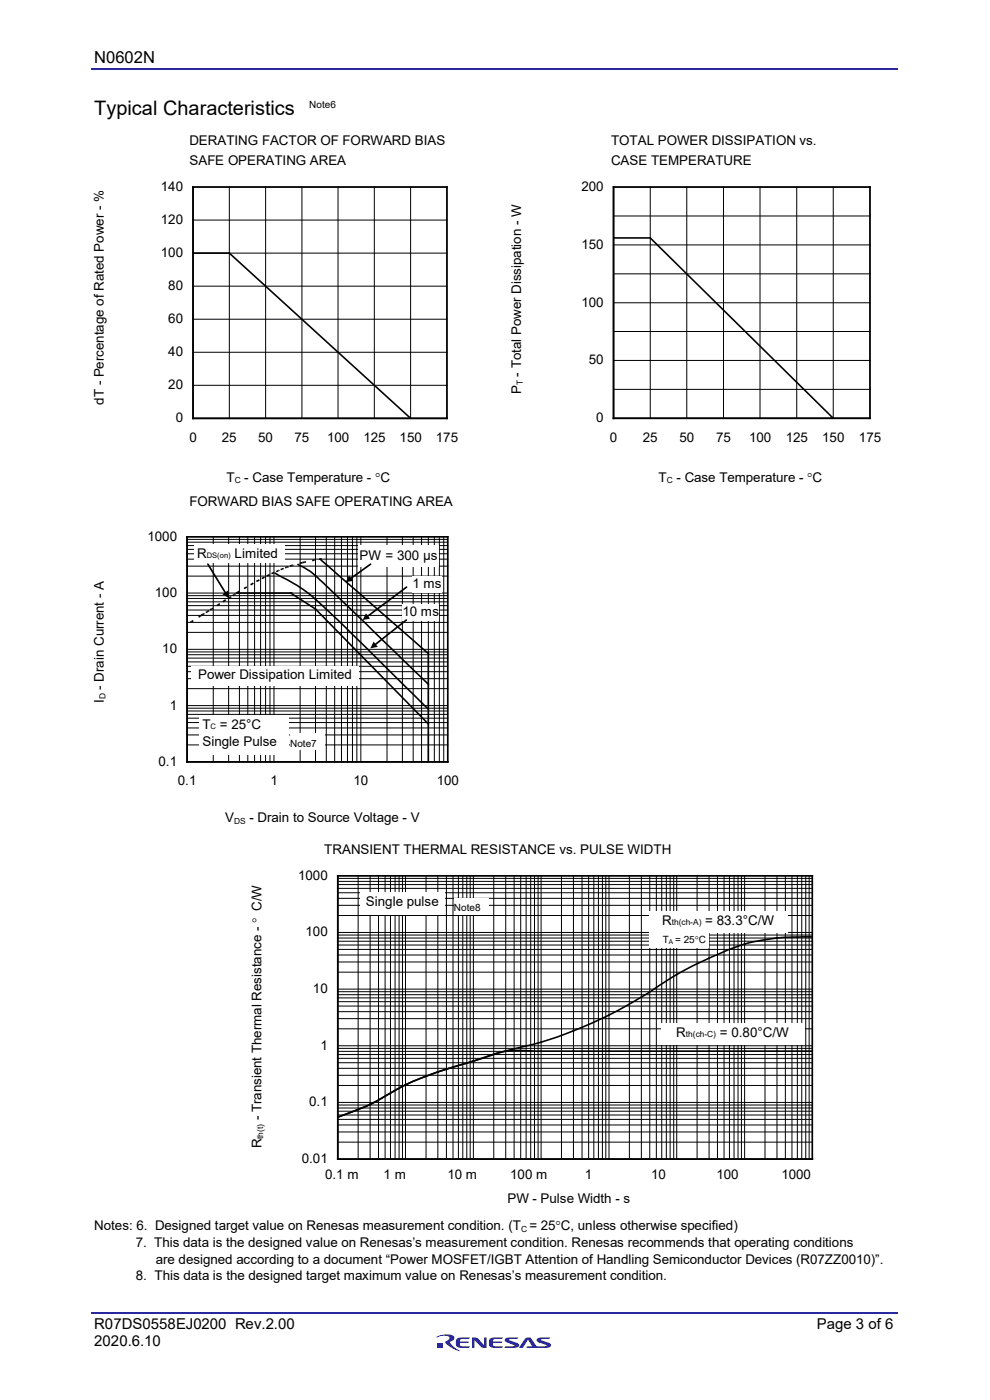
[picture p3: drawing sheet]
<svg xmlns="http://www.w3.org/2000/svg" width="210mm" height="297mm" viewBox="0 0 210 297" stroke-linecap="round" stroke-linejoin="round" font-family="sans-serif">
<path d="M19.5 14.6h171M19.5 278.5h171" fill="none" stroke="#2a289d" stroke-width=".34"/>
<g fill="#1e1284">
<path d="M100.1 283.8l1.1 .1 1.5 1.5v-1.6h.5v2.2a1.25 1.25 0 0 1-1.2-.3l-1.4-1.4v1.7h-.5z"/>
<path d="M96.9 284.1l.6-.3h2.2l-.2 .3-1.7 .1-.2 .3v.2h1.8v.3h-1.8v.5l.2 .1 1.9 .1-.3 .3a3.4 3.4 0 0 1-2.5-.3l-.1-.2-.1-.9z"/>
<path d="M103.9 284.1l.6-.3h2.2l-.2 .3-1.7 .1-.2 .3v.2h2l-.2 .3h-1.8v.5l.2 .1 1.9 .1-.2 .3a3.4 3.4 0 0 1-2.6-.3l-.1-.2-.1-.9z"/>
<path d="M107.1 284.1l.5-.3h2.4l-.3 .3-1.7 .1v.2l1.2 .4a.93 .93 0 0 1 .9 .6l-.2 .4-.4 .1-2.5 .1 .2-.3 1.8-.1 .1-.1-1.9-.8z"/>
<path d="M111.5 283.9l1-.1 1.3 1.9 2.1-.1-.1-.3-1.6-.5-.4-.5a.87 .87 0 0 1 1.1-.5h1.8l-.1 .3h-1.6l-.2 .2 1.7 .7 .4 .4a.87 .87 0 0 1-1.1 .6h-4.1l.2-.3h1l-.9-1.4-1.1 1.7h-.8z"/>
<path d="M92.8 284.9h1.1v1h-1.1z"/>
<path d="M92.6 283.6a4.4 4.4 0 0 1 3.6-.2 .83 .83 0 0 1-.7 1.3l-.1 .1a5.6 5.6 0 0 0 2.2 1.9 5.8 5.8 0 0 1-3.1-1.9l.1-.2a.86 .86 0 0 0 .7-.8 2.51 2.51 0 0 0-2.7 0z"/>
</g>
<path d="M40.9 39.7h53.9v49.1h-53.9z" fill="#fff"/>
<g fill="none" stroke="#000" stroke-width=".21">
<path d="M40.9 39.7h53.9v49.1M48.6 39.7v49.1M56.3 39.7v49.1M64 39.7v49.1M71.7 39.7v49.1M79.4 39.7v49.1M87.1 39.7v49.1M40.9 53.7h53.9M40.9 46.7h53.9M40.9 74.7h53.9M40.9 67.7h53.9M40.9 60.7h53.9"/>
<path d="M40.9 81.8h53.9"/>
</g>
<path d="M40.9 39.7h53.9v49.1h-53.9zM40.9 53.7h7.7l38.5 35.1" fill="none" stroke="#000" stroke-width=".34"/>
<path d="M130.2 39.7h54.4v49.1h-54.4z" fill="#fff"/>
<g fill="none" stroke="#000" stroke-width=".21">
<path d="M130.2 39.7h54.4v49.1M137.9 39.7v49.1M145.7 39.7v49.1M153.5 39.7v49.1M161.2 39.7v49.1M169 39.7v49.1M176.8 39.7v49.1M130.2 58.1h54.4M130.2 52h54.4M130.2 45.8h54.4M130.2 76.5h54.4M130.2 70.3h54.4"/>
<path d="M130.2 64.2h54.4M130.2 82.6h54.4"/>
</g>
<path d="M130.2 39.7h54.4v49.1h-54.4zM130.2 50.5h7.7l38.9 38.3" fill="none" stroke="#000" stroke-width=".34"/>
<path d="M39.7 113.9h55.3v47.8h-55.3z" fill="#fff"/>
<g fill="none" stroke="#000" stroke-width=".21">
<path d="M39.7 113.9h55.3v47.8M39.7 118.6h55.3M39.7 117.5h55.3M39.7 116.6h55.3M39.7 115.8h55.3M39.7 115h55.3M39.7 114.4h55.3M45.2 113.9v47.8M48.5 113.9v47.8M50.8 113.9v47.8M52.6 113.9v47.8M54 113.9v47.8"/>
<path d="M55.3 113.9v47.8M56.3 113.9v47.8M57.3 113.9v47.8M58.1 113.9v47.8M63.7 113.9v47.8M66.9 113.9v47.8M69.2 113.9v47.8M71 113.9v47.8M72.4 113.9v47.8M73.7 113.9v47.8M74.8 113.9v47.8M75.7 113.9v47.8"/>
<path d="M76.5 113.9v47.8M82.1 113.9v47.8M85.4 113.9v47.8M87.6 113.9v47.8M89.4 113.9v47.8M90.9 113.9v47.8M92.1 113.9v47.8M93.2 113.9v47.8M94.1 113.9v47.8M39.7 137.8h55.3M39.7 125.8h55.3M39.7 139.6h55.3"/>
<path d="M39.7 138.9h55.3M39.7 138.3h55.3M39.7 134.2h55.3M39.7 132.1h55.3M39.7 130.6h55.3M39.7 129.4h55.3M39.7 128.5h55.3M39.7 127.7h55.3M39.7 127h55.3M39.7 126.4h55.3M39.7 122.2h55.3M39.7 120.1h55.3"/>
<path d="M39.7 158.1h55.3M39.7 149.7h55.3M39.7 155.9h55.3M39.7 154.5h55.3M39.7 153.3h55.3M39.7 152.4h55.3M39.7 151.6h55.3M39.7 150.9h55.3M39.7 150.3h55.3M39.7 146.1h55.3M39.7 144h55.3M39.7 142.5h55.3"/>
<path d="M39.7 141.4h55.3M39.7 140.4h55.3"/>
</g>
<path d="M39.7 113.9h55.3v47.8h-55.3zM63.2 119.8a17.9 17.9 0 0 1 5.2 3.7l22.5 21.7M67.9 118.6l23 20.1v23M50.2 125.8h11.5l5.2 3.4 24 24.4M58.4 121.6a39.3 39.3 0 0 1 12 8.8l20.5 20.1" fill="none" stroke="#000" stroke-width=".34"/>
<g fill="#000">
<path d="M61.5 120l.2-.1 .1 .3-.2 .1zM61.7 119.9l.3-.1 .1 .3-.3 .1zM62 119.8l.2-.1 .1 .4h-.2zM63.5 119.4l.7-.2 .1 .3-.7 .2zM64.2 119.2l.4-.1 .1 .3-.4 .1zM64.6 119.1l.2-.1 .1 .4h-.2zM66.2 118.8l.5-.1v.3l-.4 .1zM66.7 118.7l.2-.1 .1 .4h-.2zM40.3 131.9l.3-.2 .1 .3-.2 .2zM40.6 131.7l.3-.1 .1 .2-.3 .2zM40.8 131.6l.3 .2zM42.1 130.8l.2 .2z"/>
<path d="M42.1 130.7l.3-.2 .2 .3-.3 .2zM42.4 130.5l.3-.1 .1 .3-.2 .1zM42.6 130.4l.3-.2 .2 .3-.3 .2zM43 130.2l.2-.1 .2 .3-.3 .1zM43.2 130.1l.3 .2zM43.6 129.8l.2-.1 .2 .3-.2 .1zM43.8 129.7l.2-.1 .2 .3-.2 .1zM44 129.6l.2-.2 .2 .3-.2 .2zM44.2 129.5l.3 .2zM44.5 129.3l.3-.2 .2 .3-.4 .2zM44.8 129.1l.3-.2 .1 .3-.2 .2zM46 128.3l.6-.3 .1 .3-.6 .3z"/>
<path d="M47.2 127.5l.5-.3 .3 .2-.6 .4zM47.7 127.2l.3 .2zM48.3 126.8l.5-.3 .2 .3-.5 .3zM48.8 126.5l.2-.1 .1 .3-.1 .1zM49.3 126.2l.2-.1 .2 .3-.2 .1zM49.5 126.1l.1-.1 .3 .3-.2 .1zM49.6 126l.2-.1 .2 .2-.1 .2zM49.8 125.9l.3 .2zM50.1 125.7l.4-.2 .1 .3-.3 .2zM50.5 125.5l.2-.2 .2 .3-.3 .2zM51.7 124.7l.6-.3 .1 .3-.6 .3zM53.1 123.9l.6-.3 .1 .3-.6 .3z"/>
<path d="M54.3 123.2l.6-.3 .2 .3-.6 .3zM54.9 123l.3 .2zM55.4 122.6l.6-.3 .2 .3-.6 .3zM56.5 122.1l.5-.3 .2 .3-.5 .3zM57 121.8h.1l.2 .3-.2 .1zM57.5 121.6l.5-.3 .2 .3-.5 .3zM58 121.3h.2l.1 .3-.1 .1zM58.5 121.1l.5-.2 .1 .3-.4 .2zM59 120.9l.2-.1 .1 .3-.1 .1zM59.5 120.7l.6-.2 .1 .3-.6 .2zM60.4 120.3l.3-.1 .1 .3-.2 .1zM60.7 120.2h.2l.1 .3h-.2z"/>
<path d="M60.9 120.2l.2-.1 .2 .3-.3 .1z"/>
</g>
<g fill="#fff">
<path d="M41.1 115.5h19.3v4h-19.3z"/>
<path d="M40.5 141.4h35.7v4.3h-35.7z"/>
<path d="M42.2 151.7h19v8.4h-19z"/>
<path d="M76 115.8h17.2v4.4h-17.2z"/>
<path d="M87.5 122.2h6.2v3.6h-6.2z"/>
<path d="M85.4 128.1h7.8v3.6h-7.8z"/>
</g>
<path d="M44.1 119.7l3.8 6.3M78.6 119.7l-4.4 3.2M86.2 131.6l-6.8 5.3M86.3 124.6l-8.5 6.3" fill="none" stroke="#000" stroke-width=".35"/>
<path d="M47.2 126.1l1.2-.8 .1 1.6zM74.1 122.1l.8 1.2-1.6 .2zM77.6 130.1l.9 1.2-1.6 .3zM79.3 136.1l.8 1.1-1.5 .4z" fill="#000"/>
<path d="M71.7 185.8h100.6v60.1h-100.6z" fill="#fff"/>
<g fill="none" stroke="#000" stroke-width=".21">
<path d="M71.7 197.9h100.6M71.7 185.8h100.6v60.1M71.7 199.7h100.6M71.7 199h100.6M71.7 198.4h100.6M71.7 194.3h100.6M71.7 192.1h100.6M71.7 190.6h100.6M71.7 189.4h100.6M71.7 188.5h100.6M71.7 187.7h100.6M71.7 187h100.6"/>
<path d="M71.7 186.4h100.6M76 185.8v60.1M78.5 185.8v60.1M80.3 185.8v60.1M81.7 185.8v60.1M82.8 185.8v60.1M83.8 185.8v60.1M84.7 185.8v60.1M85.4 185.8v60.1M86 185.8v60.1M90.4 185.8v60.1M92.9 185.8v60.1"/>
<path d="M94.7 185.8v60.1M96.1 185.8v60.1M97.2 185.8v60.1M98.2 185.8v60.1M99 185.8v60.1M99.7 185.8v60.1M100.4 185.8v60.1M104.7 185.8v60.1M107.3 185.8v60.1M109.1 185.8v60.1M110.5 185.8v60.1M111.6 185.8v60.1"/>
<path d="M112.6 185.8v60.1M113.4 185.8v60.1M114.2 185.8v60.1M114.8 185.8v60.1M119.1 185.8v60.1M121.7 185.8v60.1M123.5 185.8v60.1M124.9 185.8v60.1M126 185.8v60.1M126.9 185.8v60.1M127.8 185.8v60.1M128.5 185.8v60.1"/>
<path d="M129.2 185.8v60.1M133.5 185.8v60.1M136.1 185.8v60.1M137.8 185.8v60.1M139.2 185.8v60.1M140.4 185.8v60.1M141.4 185.8v60.1M142.2 185.8v60.1M142.9 185.8v60.1M143.6 185.8v60.1M147.9 185.8v60.1M150.4 185.8v60.1"/>
<path d="M152.2 185.8v60.1M153.6 185.8v60.1M154.7 185.8v60.1M155.7 185.8v60.1M156.6 185.8v60.1M157.3 185.8v60.1M158 185.8v60.1M162.3 185.8v60.1M164.8 185.8v60.1M166.6 185.8v60.1M168 185.8v60.1M169.1 185.8v60.1"/>
<path d="M170.1 185.8v60.1M170.9 185.8v60.1M171.6 185.8v60.1M71.7 209.9h100.6M71.7 218.3h100.6M71.7 216.1h100.6M71.7 214.7h100.6M71.7 213.5h100.6M71.7 212.5h100.6M71.7 211.7h100.6M71.7 211.1h100.6M71.7 210.4h100.6"/>
<path d="M71.7 206.3h100.6M71.7 204.1h100.6M71.7 202.6h100.6M71.7 201.4h100.6M71.7 200.5h100.6M71.7 233.9h100.6M71.7 221.9h100.6M71.7 238.7h100.6M71.7 237.5h100.6M71.7 236.6h100.6M71.7 235.8h100.6M71.7 235.1h100.6"/>
<path d="M71.7 234.5h100.6M71.7 230.3h100.6M71.7 228.2h100.6M71.7 226.7h100.6M71.7 225.5h100.6M71.7 224.6h100.6M71.7 223.8h100.6M71.7 223.1h100.6M71.7 222.4h100.6M71.7 242.3h100.6M71.7 240.2h100.6"/>
</g>
<path d="M71.7 185.8h100.6v60.1h-100.6zM172.3 198.8a44.4 44.4 0 0 0-17.1 2.5 79.6 79.6 0 0 0-18.2 9.7 92.1 92.1 0 0 1-29.7 12l-6.9 2.2M100.4 225.2l-.9 .2a63.6 63.6 0 0 0-20.1 8.5l-1.8 .9-5.9 2.2M172.3 223h-57.5a33 33 0 0 0-8.4 .2l-6 2" fill="none" stroke="#000" stroke-width=".34"/>
<g fill="#fff">
<path d="M76.4 189.3h18v4.8h-18z"/>
<path d="M137.8 193.3h29.3v4.5h-29.3z"/>
<path d="M140.3 217.1h30.4v4.5h-30.4z"/>
</g>
<g fill="#fff">
<path d="M65.6 20h5.7v3.5h-5.7z" fill-rule="evenodd"/>
<path d="M61.6 155.6h7.2v3.5h-7.2z" fill-rule="evenodd"/>
<path d="M96.3 190.5h7.2v3.6h-7.2z" fill-rule="evenodd"/>
<path d="M137.7 197.2h12.7v3.9h-12.7z" fill-rule="evenodd"/>
</g>
<text font-size="4.2" x="20" y="24.4">Typical Characteristics</text>
<text font-size="3.5" x="20" y="13.3">N0602N</text>
<g font-size="3.2">
<text x="20" y="281.9">R07DS0558EJ0200 Rev.2.00</text>
<text x="173.3" y="281.9">Page 3 of 6</text>
<text x="20" y="285.6">2020.6.10</text>
</g>
<g font-size="2.8">
<text x="40.2" y="30.8">DERATING FACTOR OF FORWARD BIAS</text>
<text x="40.2" y="35">SAFE OPERATING AREA</text>
<text x="129.6" y="30.8">TOTAL POWER DISSIPATION vs.</text>
<text x="129.6" y="35">CASE TEMPERATURE</text>
<text x="34.1" y="40.5">140</text>
<text x="123.3" y="40.5">200</text>
<text x="34.1" y="47.5">120</text>
<text x="123.3" y="52.8">150</text>
<text x="34.1" y="54.6">100</text>
<text x="35.7" y="61.6">80</text>
<text x="123.3" y="65.1">100</text>
<text x="35.7" y="68.6">60</text>
<text x="35.7" y="75.6">40</text>
<text x="124.9" y="77.3">50</text>
<text x="35.7" y="82.6">20</text>
<text x="110.6" y="83.7" transform="rotate(-90 110.6 83.7)">P - Total Power Dissipation - W</text>
<text x="22" y="85.9" transform="rotate(-90 22 85.9)">dT - Percentage of Rated Power - %</text>
<text x="37.3" y="89.6">0</text>
<text x="126.5" y="89.6">0</text>
<text x="40.2" y="93.7">0</text>
<text x="47.1" y="93.7">25</text>
<text x="54.8" y="93.7">50</text>
<text x="62.5" y="93.7">75</text>
<text x="69.4" y="93.7">100</text>
<text x="77.1" y="93.7">125</text>
<text x="84.8" y="93.7">150</text>
<text x="92.5" y="93.7">175</text>
<text x="129.4" y="93.7">0</text>
<text x="136.4" y="93.7">25</text>
<text x="144.1" y="93.7">50</text>
<text x="151.9" y="93.7">75</text>
<text x="158.9" y="93.7">100</text>
<text x="166.7" y="93.7">125</text>
<text x="174.4" y="93.7">150</text>
<text x="182.2" y="93.7">175</text>
<text x="40.2" y="107.4">FORWARD BIAS SAFE OPERATING AREA</text>
<text x="48" y="102.2">T</text>
<text x="51.8" y="102.2">- Case Temperature - °C</text>
<text x="139.7" y="102.2">T</text>
<text x="143.5" y="102.2">- Case Temperature - °C</text>
<text x="31.3" y="114.7">1000</text>
<text x="41.8" y="118.5">R</text>
<text x="49.8" y="118.5">Limited</text>
<text x="76.3" y="118.8">PW = 300 µs</text>
<text x="87.5" y="124.8">1 ms</text>
<text x="32.9" y="126.7">100</text>
<text x="85.4" y="130.7">10 ms</text>
<text x="34.4" y="138.6">10</text>
<text x="22" y="149.2" transform="rotate(-90 22 149.2)">I</text>
<text x="22" y="146.3" transform="rotate(-90 22 146.3)">- Drain Current - A</text>
<text x="42" y="144">Power Dissipation Limited</text>
<text x="36" y="150.6">1</text>
<text x="43" y="154.7">T</text>
<text x="46.6" y="154.7">= 25°C</text>
<text x="43" y="158.4">Single Pulse</text>
<text x="33.6" y="162.5">0.1</text>
<text x="37.7" y="166.6">0.1</text>
<text x="57.4" y="166.6">1</text>
<text x="75" y="166.6">10</text>
<text x="92.6" y="166.6">100</text>
<text x="47.8" y="174.4">V</text>
<text x="53" y="174.4">- Drain to Source Voltage - V</text>
<text x="68.8" y="181.1">TRANSIENT THERMAL RESISTANCE vs. PULSE WIDTH</text>
<text x="63.3" y="186.7">1000</text>
<text x="77.6" y="192.3">Single pulse</text>
<text x="140.5" y="196.3">R</text>
<text x="149.6" y="196.3">= 83.3°C/W</text>
<text x="64.8" y="198.7">100</text>
<text x="66.4" y="210.7">10</text>
<text x="143.5" y="220">R</text>
<text x="152.7" y="220">= 0.80°C/W</text>
<text x="68" y="222.7">1</text>
<text x="55.5" y="237.7" transform="rotate(-90 55.5 237.7)">- Transient Thermal Resistance - ° C/W</text>
<text x="65.6" y="234.8">0.1</text>
<text x="55.5" y="243.7" transform="rotate(-90 55.5 243.7)">R</text>
<text x="64" y="246.8">0.01</text>
<text x="69" y="250.1">0.1 m</text>
<text x="81.4" y="250.1">1 m</text>
<text x="94.9" y="250.1">10 m</text>
<text x="108.2" y="250.1">100 m</text>
<text x="124.1" y="250.1">1</text>
<text x="138.1" y="250.1">10</text>
<text x="152" y="250.1">100</text>
<text x="165.8" y="250.1">1000</text>
<text x="107.7" y="255.3">PW - Pulse Width - s</text>
<text x="20" y="261.1">Notes: 6. Designed target value on Renesas measurement condition. (T = 25°C, unless otherwise specified)</text>
<text x="28.8" y="264.6">7. This data is the designed value on Renesas’s measurement condition. Renesas recommends that operating conditions</text>
<text x="33" y="268.1">are designed according to a document “Power MOSFET/IGBT Attention of Handling Semiconductor Devices (R07ZZ0010)”.</text>
<text x="28.8" y="271.7">8. This data is the designed target maximum value on Renesas’s measurement condition.</text>
</g>
<g font-size="2.1">
<text x="65.6" y="22.9">Note6</text>
<text x="61.6" y="158.5">Note7</text>
<text x="96.3" y="193.4">N</text>
<text x="97.8" y="193.4">ote</text>
<text x="100.8" y="193.4">8</text>
<text x="140.6" y="200.1">T</text>
<text x="143.2" y="200.1">= 25°</text>
<text x="148.3" y="200.1">C</text>
</g>
<g font-size="1.8">
<text x="110.9" y="81.8" transform="rotate(-90 110.9 81.8)">T</text>
<text x="49.8" y="102.6">C</text>
<text x="141.4" y="102.6">C</text>
<text x="22.4" y="148.4" transform="rotate(-90 22.4 148.4)">D</text>
<text x="49.7" y="174.8">DS</text>
<text x="142.5" y="196.3">th(ch-A)</text>
<text x="145.5" y="220">th(ch-C)</text>
<text x="55.8" y="241.7" transform="rotate(-90 55.8 241.7)">th(t)</text>
<text x="110.5" y="261.4">C</text>
</g>
<g font-size="1.6">
<text x="43.9" y="118.5">DS(on)</text>
<text x="44.7" y="154.7">C</text>
</g>
<text font-size="1.4" x="141.9" y="200.2">A</text>
</svg>
